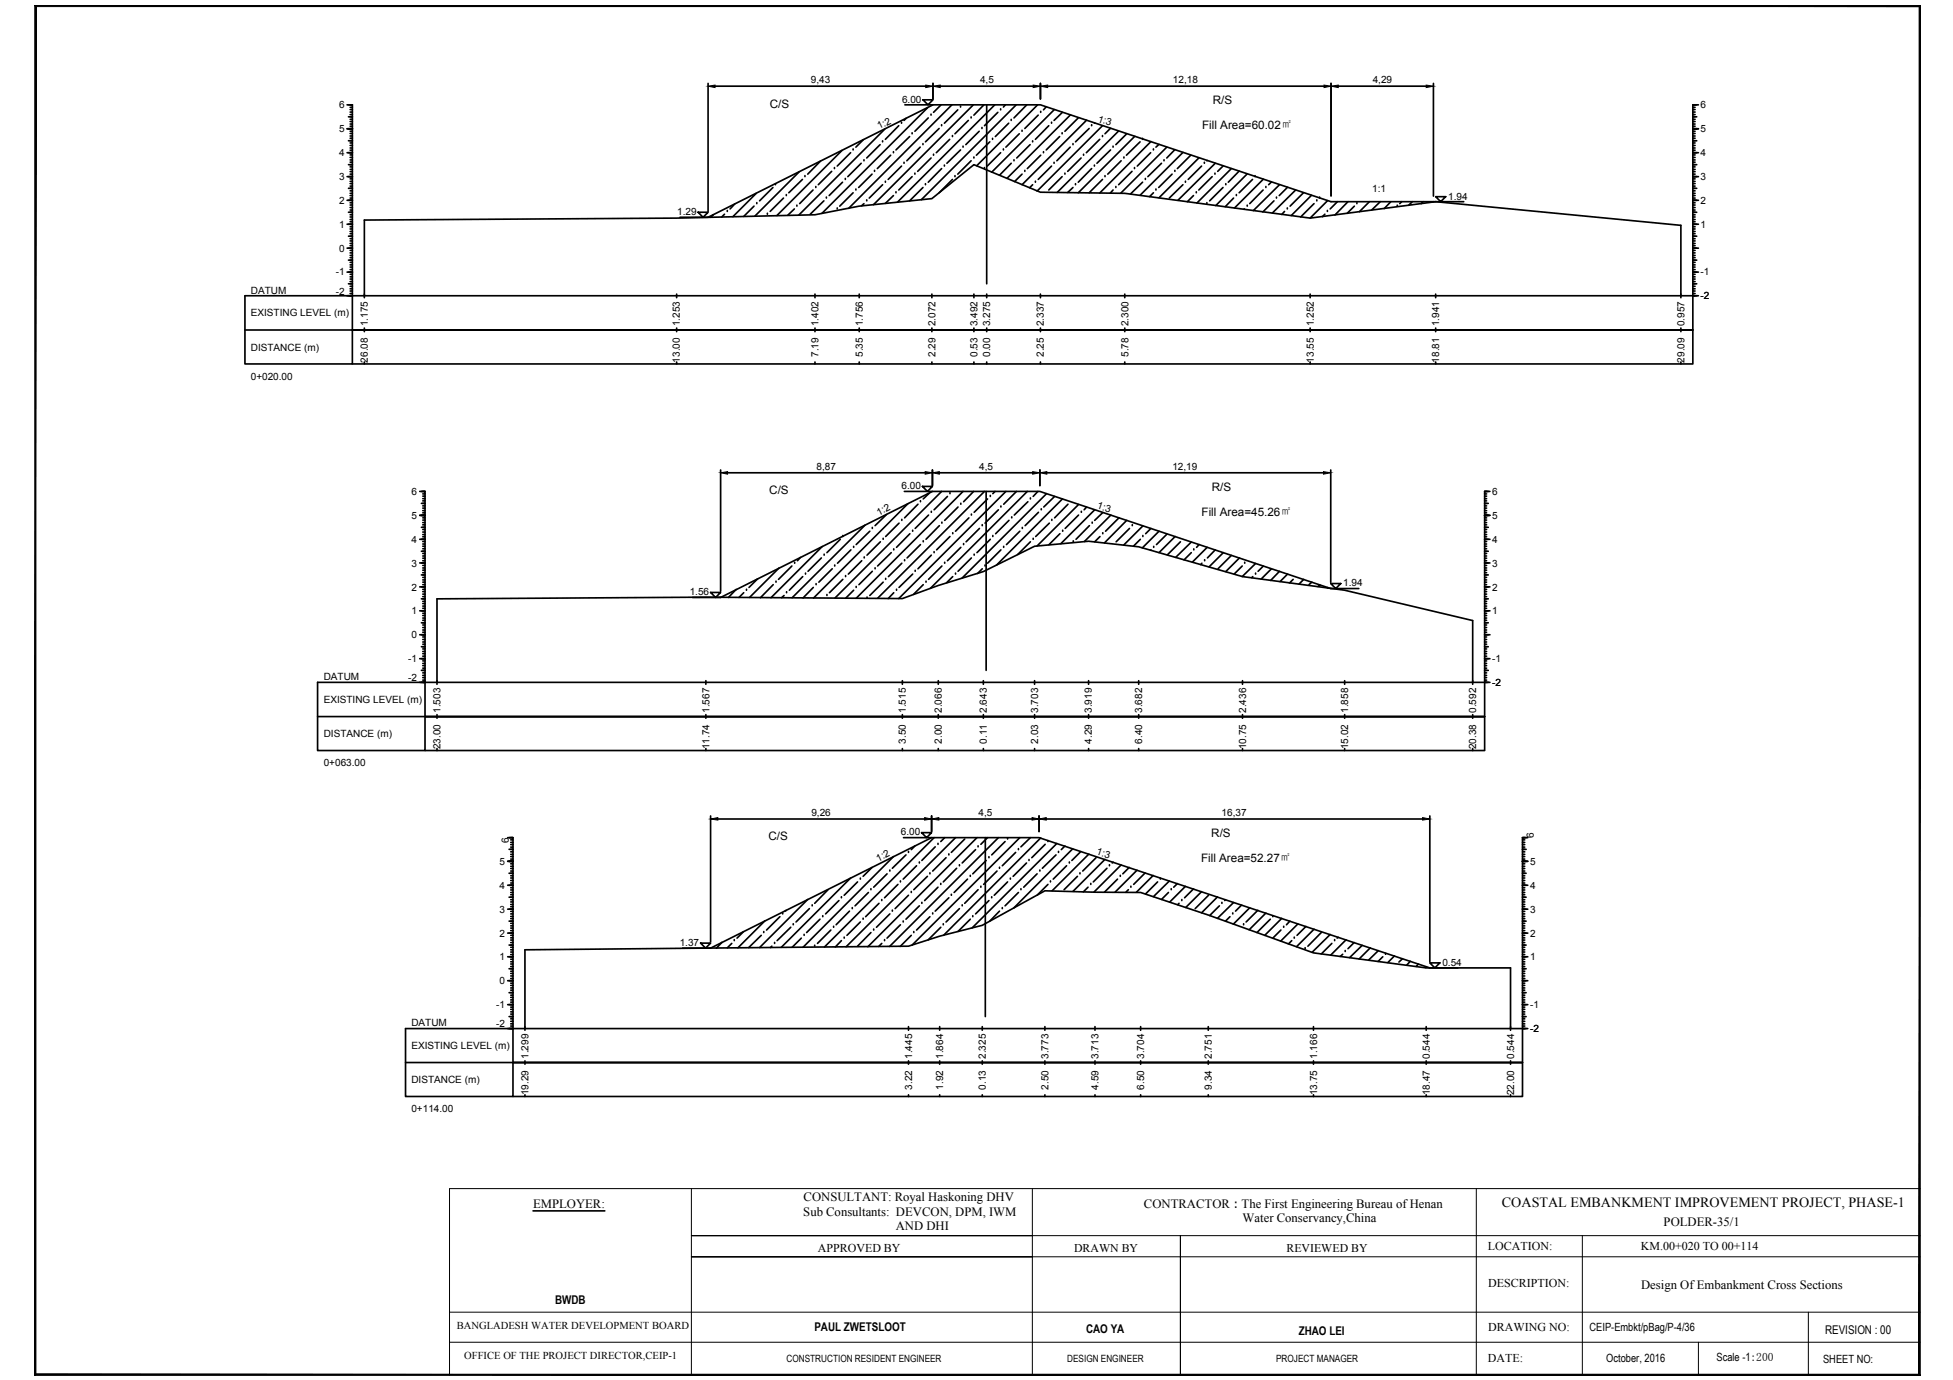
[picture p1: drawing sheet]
<svg xmlns="http://www.w3.org/2000/svg" width="297mm" height="210mm" viewBox="0 0 297 210" stroke-linecap="round" stroke-linejoin="round" font-family="sans-serif">
<!-- layer: CL -->
<path d="M150.1 15.9v27.3M150 74.7v27.3M149.9 127.4v27.2" fill="none" stroke="#000" stroke-width=".25"/>
<!-- layer: VhF -->
<g fill="#000" stroke="#000" stroke-width=".15">
<path d="M5.3 .8l.2 .2h286.4zM5.3 .8h286.8l-.2 .2z"/>
<path d="M291.9 1v208l.2-208.2zM292.1 .8v208.4l-.2-.2z"/>
<path d="M5.5 1l-.2 208.2 .2-.2zM5.3 .8l.2 .2-.2 208.2z"/>
<path d="M5.5 209l286.6 .2-.2-.2zM5.5 209l286.6 .2h-286.8z"/>
</g>
<path d="M68.4 199.6h223.7M105.2 187.9h186.9M105.2 191.2h186.9M105.2 180.8v28.3M157 180.8v28.3M179.5 187.9v21.2M224.5 180.8v28.3M240.7 187.9v21.2M275 199.6v9.6M292.1 180.8h-223.7v28.4M68.4 204.2h223.7M258.3 204.2v4.9" fill="none" stroke="#000" stroke-width=".15"/>
<path d="M81.1 184.2h10.9" fill="none" stroke="#000" stroke-width=".25"/>
<!-- layer: nnn -->
<g fill="none" stroke="#000" stroke-width=".25">
<path d="M107.7 12.7v19.5M108.8 13.1h32M134.6 19.6l-13.1 13.1M136.7 19.1l-2 2.1M137.1 18.7h.1M137.6 15.9h4.3M137.8 18l-.3 .3M140.4 15.2h1.5l-.8 .7zM141.1 16.4l-16.1 16.1M141.2 17.9l-2.1 2.1M141.6 17.5h.1M141.9 12.7v2.4"/>
<path d="M142.8 19.5l-2 2.1M143 13.1h14.1M143.1 15.9l-1.1 1.2M143.2 19.1h.1M144.8 15.9l-15.7 15.8M145.7 16.7l-2.1 2M146.1 16.3h.1M147.3 18.3l-2.1 2M147.7 17.9h.1M148 15.9l-15.2 15.2M148.9 20l-2 2M149.4 19.5h.1"/>
<path d="M149.6 15.9l-1.5 1.6M151.3 15.9l-14.8 14.9M151.8 17.1l-2.1 2M152.2 16.7h.1M152.9 15.9l-.3 .4M153.4 18.7l-2 2.1M153.8 18.3h.1M154.6 15.9l-14.5 14.5M155.4 20h.1M156.2 15.9l-2 2M157.8 15.9l-9.3 9.3M157.9 17.5l-2 2"/>
<path d="M158.2 12.7v2.4M158.3 17.1h.1M159.1 16.2l-.4 .5M159.3 13.1h42.1M159.5 19.1l-2 2.1M159.9 18.7h.1M160.4 16.7l-9.6 9.5M161.6 17.1l-1.3 1.2M162.8 17.5l-9.6 9.6M164 17.9l-2 2.1M165.3 18.3l-9.9 9.8M165.7 19.5l-2.1 2.1"/>
<path d="M166 19.1h.1M166.5 18.7h.1M167.7 19.1l-10 10M168.9 19.5l-.8 .8M170.1 19.9l-9.3 9.4M202.4 12.7v17.1M106.2 32.3h1.5l-.8 .7zM108.5 32.7l-.4 .3M110.2 32.6l-.4 .4M110.6 32.2h.1M111.8 31l-.8 .8M114.7 31.4l-1.6 1.5"/>
<path d="M115 29.4l-3.5 3.6M115.1 31h.1M116.7 32.6h.1M117.6 28.5l-2.1 2.1M117.9 28.1h.1M119.2 30.1l-2.1 2.1M119.6 29.7h.1M120.8 31.8l-1 1M121.2 31.4h.1M121.5 26.1l-6.7 6.8M122 27.3l-2 2M122.4 26.9h.1"/>
<path d="M123.7 28.9l-2.1 2.1M124.1 28.5h.1M124.8 24.5l-1.9 2M125.3 30.6l-2.1 2M125.7 30.1h.1M126.5 26.1l-2 2M126.9 25.6h.1M127.3 31.8h.1M128.1 22.9l-9.9 9.9M128.1 27.7l-2 2M128.6 27.3h.1M129.4 23.2l-2.1 2.1"/>
<path d="M129.8 22.8h.1M129.8 29.3l-2.1 2.1M130.2 28.9h.1M131 24.8l-2.1 2.1M131.3 21.2l-1.1 1.2M131.4 24.5h.1M131.4 31l-.4 .3M131.8 30.6h.1M132.6 26.5l-2 2M133 26.1h.1M133.9 22l-2.1 2M134.2 21.6h.1"/>
<path d="M134.2 28.1l-2 2M134.7 27.7h.1M135.5 23.6l-2.1 2M135.9 23.2h.1M135.9 29.7l-1.2 1.2M136.3 29.3h.1M137.1 25.3l-2 2M137.5 24.8h.1M138.3 20.8l-2 2M138.7 20.3h.1M138.7 26.9l-2 2M139.1 26.5h.1"/>
<path d="M140 22.4l-2.1 2.1M140.4 22h.1M140.4 28.5l-2.1 2.1M140.8 28.1h.1M141.6 24l-2 2.1M142 23.6h.1M143.2 25.6l-2 2.1M143.6 25.3h.1M144.4 21.2l-2 2M144.9 20.8h.1M144.9 27.3l-2.1 2M145.2 26.9h.1"/>
<path d="M146.1 22.8l-2.1 2M146.5 22.4h.1M147.7 24.5l-2 2M148.1 24h.1M149.7 25.6h.1M150.5 21.6l-2 2M151 21.2h.1M152.2 23.2l-2 2.1M152.6 22.8h.1M153.8 24.8l-1.8 1.9M154.2 24.5h.1M155 20.3l-2 2.1"/>
<path d="M155.4 26.5l-1.1 1.1M155.9 26.1h.1M156.7 22l-2.1 2M157.1 21.6h.1M157.1 28.1l-.5 .5M157.5 27.7h.1M158.3 23.6l-2 2M158.7 23.2h.1M159.9 25.3l-2 2M160.3 24.8h.1M161.2 20.8l-2.1 2M161.5 20.3h.1"/>
<path d="M161.5 26.9l-2 2M162 26.5h.1M162.8 22.4l-2.1 2.1M163.2 22h.1M163.2 28.5l-.8 .8M163.6 28.1h.1M164.4 24l-2 2.1M164.8 23.6h.1M166 25.6l-2 2.1M166.5 25.3h.1M167.3 21.2l-2.1 2M167.7 20.8h.1"/>
<path d="M167.7 27.3l-2 2M168.1 26.9h.1M168.9 22.8l-2.1 2M169.3 22.4h.1M169.3 28.9l-.4 .5M169.7 28.5h.1M170.5 24.5l-2 2M170.9 24h.1M171.4 20.3l-1.7 1.7M172.2 26.1l-2.1 2M172.6 25.6h.1M172.6 20.7l-8.6 8.6"/>
<path d="M173.4 21.6l-2.1 2M173.8 21.2h.1M173.8 27.7l-1.8 1.8M174.2 27.3h.1M175 23.2l-2 2.1M175 21.5l-7.7 7.9M175.4 22.8h.1M175.4 29.3l-.6 .6M175.8 28.9h.1M176.3 22l-.5 .4M176.7 24.8l-2.1 2.1M177 24.5h.1"/>
<path d="M177.5 22.4l-7 7M178.3 26.5l-2.1 2M178.7 26.1h.1M178.7 22.8l-1.2 1.2M179.9 23.2l-6.5 6.5M179.9 28.1l-2.1 2M180.3 27.7h.1M181.1 23.6l-2 2M181.5 29.7l-.9 1M181.9 29.3h.1M182.4 24l-6.1 6.1M182.8 25.3l-2.1 2"/>
<path d="M183.2 24.8h.1M183.6 31h.1M183.6 24.4v.1M184.4 26.9l-2.1 2M184.8 26.5h.1M184.8 24.8l-5.6 5.7M186 28.5l-2 2.1M186.1 25.2l-.9 .9M186.4 28.1h.1M187.3 25.6l-5.3 5.3M187.6 30.1l-1.2 1.3M188 29.7h.1"/>
<path d="M188.5 26l-1.7 1.7M189.3 31.8h-.1M189.7 31.4h.1M189.7 26.4l-4.8 4.9M190.5 27.3l-2 2M190.9 26.9h.1M192.1 28.9l-2 2.1M192.2 27.2l-4.5 4.5M192.5 28.5h.1M193.4 27.7l-.4 .4M193.8 30.6l-1.7 1.6M194.1 30.1h.1"/>
<path d="M194.6 28.1l-4 3.9M195.4 32.2l-.5 .4M195.8 31.8h.1M195.8 28.5l-1.2 1.2M197.1 28.9l-3.6 3.5M198.2 29.3l-2 2.1M199.5 29.7l-3.1 3.1M199.9 31l-2.1 2M200.3 30.6h.1M200.7 30.1h.1M201.5 32.6l-.4 .4M201.9 32.2h.1"/>
<path d="M201.9 30.5l-2.6 2.7M202.4 30.7l-44.2-14.8h-16.3l-34.2 17.1h-4.3M203.4 30.7l-1.1 1.1M205 30.7l-2 2M206 31.4l-1.1 1.1M206.4 31h.1M208.3 30.7l-1.5 1.5M209.9 30.7l-1.3 1.2M211.5 30.7l-1 1M212.5 31.4h.1M213.2 30.7l-.3 .3M214.8 30.7l-.6 .5"/>
<path d="M216.5 30.7l-.3 .3M218.1 30.7h-.1M218.4 29.9h1.5l-.8 .8zM218.4 30.7h4.2M109.6 71.5v18.4M110.7 71.9h30M131.6 79.9l-11.1 11M134.8 78.3l-1.7 1.7M136.7 79.6l-2 2M137.2 79.1h.1M137.5 74.7h4.3M138.1 76.6l-14.4 14.4"/>
<path d="M139.6 76.7l-2 2.1M140 76.3h.1M140.3 74h1.5l-.7 .7zM141.2 78.3l-2 2.1M141.4 75l-1 .9M141.6 77.9h.1M141.8 71.5v2.4M142.9 80l-2.1 2M142.9 71.9h14.2M143.2 74.7l-16.2 16.3M143.3 79.6h.1M144.1 75.5l-2 2"/>
<path d="M144.5 75.1h.1M145.7 77.1l-2 2M146.1 76.7h.1M146.5 74.7l-16.3 16.3M147.4 78.8l-2.1 2M147.7 78.3h.1M148.1 74.7l-1.5 1.6M149.4 80h.1M149.7 74.7l-16.2 16.3M150.2 75.9l-2 2M150.6 75.5h.1M151.3 74.7l-.3 .4"/>
<path d="M151.8 77.5l-2 2.1M152.2 77.1h.1M153 74.7l-16.3 16.3M153.5 79.1l-2.1 2.1M153.9 78.8h.1M154.6 74.7l-1.9 2M156.3 74.7l-14.8 14.8M156.3 76.3l-2 2M156.7 75.9h.1M157.9 74.7l-.8 .8M157.9 77.9l-2 2.1M158.2 71.5v2.4"/>
<path d="M158.4 77.5h.1M159.2 75.1l-12.9 12.9M159.2 71.9h42.1M159.6 79.6l-2.1 2M160 79.1h.1M160.4 75.5l-1.6 1.6M161.6 75.9l-10 10.1M162.4 76.7l-2 2.1M164 76.7l-6.3 6.3M164 78.3l-2 2.1M164.5 77.9h.1M165.3 77.1l-.4 .4"/>
<path d="M165.7 80l-2 2M166.1 79.6h.1M166.5 77.5l-5.2 5.2M167.7 78l-1.2 1.1M169 78.3l-4.1 4.1M170.2 78.8l-2.1 2M171.4 79.1l-3.4 3.5M172.2 80h.1M173.8 80l-2.9 2.9M202.4 71.5v17.1M108.1 90.1h1.5l-.8 .8zM112 89.6l-1.2 1.3"/>
<path d="M113.1 90.2l-.7 .7M113.5 89.8h.1M115.2 88l-1.3 1.4M117.6 88.9l-1.9 2M118 88.5h.1M118.5 86.4l-4.5 4.5M119.3 90.6l-.4 .3M119.6 90.2h.1M120.4 86.1l-2 2M120.9 85.7h.1M121.8 84.8l-.5 .5M122.1 87.7l-2 2.1"/>
<path d="M122.5 87.3h.1M123.7 89.4l-1.6 1.6M124.1 88.9h.1M124.9 84.9l-2 2M125.1 83.1l-7.8 7.8M125.3 84.4h.1M125.8 90.6h.1M126.6 86.5l-2.1 2M127 86.1h.1M127.8 82l-2 2.1M128.2 81.6h.1M128.2 88.1l-2 2.1"/>
<path d="M128.6 87.7h.1M129.4 83.6l-2 2.1M129.8 83.3h.1M129.8 89.8l-1.2 1.2M130.2 89.4h.1M131.1 85.3l-2.1 2M131.4 84.9h.1M131.9 91h.1M132.3 80.8l-2.1 2M132.7 80.4h.1M132.7 86.9l-2.1 2M133.1 86.5h.1"/>
<path d="M133.9 82.4l-2 2M134.3 82h.1M134.3 88.5l-2 2.1M134.7 88.1h.1M135.6 84.1l-2.1 2M135.9 83.6h.1M135.9 90.2l-.8 .8M136.4 89.8h.1M137.2 85.7l-2.1 2M137.6 85.3h.1M138.4 81.2l-2 2.1M138.8 80.8h.1"/>
<path d="M138.8 87.3l-2.1 2.1M139.2 86.9h.1M140 82.8l-2 2.1M140.4 82.4h.1M140.4 88.9l-1.5 1.5M140.8 88.5h.1M141.6 84.4l-2 2.1M142.1 84.1h.1M143.3 86.1l-2.1 2M143.7 85.7h.1M144.5 81.6l-2 2M144.9 81.2h.1"/>
<path d="M144.9 87.7l-.9 .9M145.3 87.3h.1M146.1 83.3l-2 2M146.6 82.8h.1M147.7 84.9l-2 2M148.2 84.4h.1M149 80.4l-2.1 2M149.4 86.5l-.7 .7M149.8 86.1h.1M150.6 82l-2 2.1M151 81.6h.1M152.2 83.6l-2 2.1"/>
<path d="M152.7 83.3h.1M155.1 80.8l-2 2M155.5 80.4h.1M156.7 82.4l-1.9 2M157.1 82h.1M161.2 81.2l-1.7 1.7M161.6 80.8h.1M163.2 82.4h.1M167.3 81.6l-.8 .8M167.7 81.2h.1M171.8 80.4l-2 2M173.4 82l-1 1.1"/>
<path d="M173.8 81.6h.1M175 80.4l-.8 .8M175 83.6v.1M175.5 83.3h.1M176.3 80.8l-2.6 2.5M177.5 81.2l-1.6 1.6M178.7 81.6l-2.4 2.5M179.5 82.4l-2 2M181.2 82.5l-2.4 2.3M181.2 84.1l-1.1 1.1M181.6 83.6h.1M182.4 82.8l-.4 .5"/>
<path d="M182.8 85.7l-.2 .2M183.2 85.3h.1M183.6 83.3l-2.2 2.2M184.8 83.6l-1.2 1.3M186.1 84.1l-2.2 2.1M187.3 84.5l-2 2M188.5 84.9l-2.1 2M188.9 86.1l-1.2 1.2M189.3 85.7h.1M190.5 87.7l-.1 .2M191 87.3h.1M191 85.7l-2.1 2"/>
<path d="M192.2 86.1l-.9 .8M193.4 86.5l-1.6 1.6M194.6 86.9l-1.3 1.4M195.8 87.3l-1.1 1.2M196.7 88.1l-.6 .6M198.3 88.1l-.7 .7M199.5 88.5l-.4 .4M200.7 89l-.3 .2M201.9 89.4h.1M202.4 88.8h1.5l-.7 .7zM206.7 89.5h-4.3l-44.2-14.8h-16.4l-32.2 16.2h-4.3M118.6 139.4l-2 2.1"/>
<path d="M119 139h.1M119.6 138.5l-.2 .1M122.9 136.8l-7.4 7.3M123.1 138.2l-2 2M123.5 137.8h.1M124.7 139.8l-2 2M125.1 139.4h.1M125.9 135.3l-2 2.1M127.6 137l-2 2M128 136.6h.1M129.2 138.6l-2 2.1M129.4 133.5l-10.6 10.6"/>
<path d="M129.6 138.2h.1M130.4 134.1l-2 2.1M130.9 133.7h.1M131.3 139.8h.1M132.1 135.7l-2.1 2.1M132.5 135.3h.1M132.6 131.9l-1.3 1.4M133.7 137.4l-2 2M134.1 137h.1M134.9 132.9l-2 2M135.3 132.5h.1M135.3 139l-2 2"/>
<path d="M135.7 138.6h.1M135.9 130.3l-13.8 13.8M136.6 134.5l-2.1 2.1M136.9 134.1h.1M137.4 127.4h4.3M137.8 130l-2.1 2.1M138.2 129.7h.1M138.2 136.2l-2.1 2M138.6 135.7h.1M139.1 128.7l-.5 .5M139.4 131.7l-2 2M139.8 131.3h.1"/>
<path d="M139.8 137.8l-2 2M140.2 126.6h1.5l-.8 .8zM140.2 137.4h.1M141.1 133.3l-2.1 2M141.4 132.9h.1M141.4 139.4l-2 2.1M141.7 124.1v2.4M141.9 139h.1M142.1 127.4l-16.7 16.6M142.2 128.8l-2 2.1M142.7 128.4h.1M142.7 134.9l-2.1 2.1"/>
<path d="M142.8 124.6h14.2M143.1 134.5h.1M143.7 127.4l-.6 .6M143.9 130.5l-2 2M144.3 130h.1M144.3 136.6l-2.1 2M144.7 136.2h.1M145.3 127.4l-16.6 16.6M145.5 132.1l-2 2M145.9 131.7h.1M145.9 138.2l-2 2M146.3 137.8h.1"/>
<path d="M146.7 127.6l-2 2.1M147.2 133.7l-2.1 2M147.6 133.3h.1M147.6 139.8l-1.9 1.9M148 139.4h.1M148.4 129.2l-2.1 2.1M148.6 127.4l-16.6 16.6M148.8 128.8h.1M148.8 135.3l-2.1 2.1M149.2 134.9h.1M150 130.9l-2 2M150.2 127.4l-1 1"/>
<path d="M150.4 130.5h.1M150.4 137l-2 2M150.8 136.6h.1M151.6 132.5l-2 2M151.8 127.4l-16.5 16.6M152 132.1h.1M152 138.6l-1.5 1.5M152.4 138.2h.1M152.9 128l-2.1 2M153.2 127.6h.1M153.2 134.1l-2 2.1M153.7 133.7h.1"/>
<path d="M154.5 129.7l-2.1 2M154.9 129.2h.1M154.9 135.7l-2 2.1M155.1 127.4l-16.4 16.3M155.3 135.3h.1M156.1 131.3l-2 2M156.5 130.9h.1M156.7 127.4l-1.4 1.4M157.7 132.9l-2 2M158 124.1v2.4M158.2 132.5h.1M158.3 127.5l-14.8 14.8"/>
<path d="M159 128.4l-2.1 2.1M159.4 128h.1M159.4 134.5l-1.6 1.6M159.8 134.1h.1M160.6 130l-2.1 2.1M160.7 128.3l-12.8 12.8M161 129.7h.1M162 128.7l-.6 .5M162.2 131.7l-2 2M162.6 131.3h.1M163.2 129.1l-9 9M163.9 133.3l-2.1 2"/>
<path d="M164.3 132.9h.1M164.4 129.5l-1.4 1.4M165.5 134.9l-.7 .8M165.6 129.9l-5.6 5.6M165.9 134.5h.1M166.7 130.5l-2 2M168.1 130.7l-4.9 4.9M168.4 132.1l-2.1 2M168.7 131.7h.1M169.3 131.1l-.1 .2M170 133.7l-2 2M170.4 133.3h.1"/>
<path d="M170.5 131.6l-4.1 4.1M171.6 135.3l-.4 .4M171.7 131.9l-.9 1M172 134.9h.1M172.9 132.4l-3.3 3.3M174.2 132.8l-1.8 1.7M175.4 133.2l-2.6 2.5M176.1 134.1l-1.9 1.9M176.5 133.7h.1M177.7 135.7l-1 1.1M177.8 134l-2.4 2.4M178.1 135.3h.1"/>
<path d="M179.1 134.4l-.6 .5M179.3 137.4l-.2 .2M179.7 137h.1M180.3 134.8l-2.4 2.4M181.5 135.2l-1.3 1.4M182.8 135.6l-2.5 2.4M183.8 136.2l-2 2M185.2 136.4l-2.4 2.4M185.5 137.8l-1.5 1.5M185.8 137.4h.1M186.4 136.8l-.1 .2M187.1 139.4l-.7 .7"/>
<path d="M187.5 139h.1M187.6 137.3l-2.4 2.4M188.8 137.7l-.9 .9M190.1 138.1l-2.5 2.5M191.3 138.5l-1.8 1.7M192.5 138.9l-2.5 2.5M193.2 139.8l-2 2M193.6 139.4h.1M194.9 139.7l-2.5 2.6M103.8 144.2h4.3l33.6-16.8h16.3l59.5 19.8h4.2M106.6 143.5h1.5l-.8 .7zM109.8 143.3l-.8 .9"/>
<path d="M111.3 143.5l-.7 .7M111.7 143.1h.1M113.1 141.7l-1 1M115.8 142.3l-1.9 1.8M116.2 141.8h.1M116.3 140.1l-4.1 4.1M117.4 143.9l-.2 .2M117.8 143.5h.1M120.3 141l-2.1 2.1M120.7 140.7h.1M121.9 142.7l-1.4 1.4M122.3 142.3h.1"/>
<path d="M123.9 143.9h.1M126.4 141.5l-2.1 2M126.8 141h.1M128 143.1l-1 .9M128.4 142.7h.1M130.9 140.2l-2.1 2.1M132.5 141.8l-2.1 2.1M132.9 141.5h.1M134.1 143.5l-.5 .5M134.5 143.1h.1M136.9 140.7l-2 2M137.4 140.2h.1"/>
<path d="M138.6 142.3l-1.7 1.7M139 141.8h.1M143.1 141l-2 2M143.5 140.7h.1M189.1 140.7h.1M194.8 141.5l-1.2 1.2M195.2 141h.1M196.2 140.1l-.5 .6M196.5 143.1l-.5 .5M196.9 142.7h.1M197.4 140.5l-2.6 2.7M198.5 144.3h.1"/>
<path d="M198.6 140.9l-1.3 1.4M199.9 141.3l-2.7 2.7M201 141.8l-2.1 2.1M202.3 142.1l-2.7 2.8M202.6 143.5l-1.6 1.6M203 143.1h.1M203.5 142.6l-.1 .1M204.2 145.1l-.4 .4M204.6 144.7h.1M204.7 142.9l-2.3 2.4M206 143.4l-1 .9M207.2 143.8l-1.9 1.9"/>
<path d="M208.4 144.2l-1.7 1.7M209.6 144.6l-1.4 1.4M210.3 145.5l-.7 .7M210.7 145.1h.1M212.1 145.4l-1 1M213.3 145.8l-.5 .5M214.5 146.2l-.5 .6M215.7 146.6l-.3 .4M217 147.1l-.2 .1M217.5 146.5h1.5l-.8 .7z"/>
</g>
<!-- layer: GL -->
<path d="M55.4 33.5l47.5-.3 21.1-.5 6.7-1.3 11-1.2 6.4-5.2 10.1 4.2 12.9 .2 28.2 3.8 19.1-2.5 37.3 3.6M66.5 91.1l40.9-.3 29.8 .2 5.5-1.9 6.9-2.2 7.8-3.8 8.2-.8 7.6 .9 15.8 4.5 15.5 2.1 19.5 4.6M79.8 144.5l58.4-.6 4.7-1.5 6.5-1.7 9.5-5.2 7.6 .2h7l10.3 3.5 16 5.7 17.1 2.3h12.8" fill="none" stroke="#000" stroke-width=".25"/>
<!-- layer: CS_Drawing -->
<g fill="none" stroke="#000" stroke-width=".25">
<path d="M52.8 15.9h.8M53 17.8h.6M53.3 19.6h.3v35.8h-16.3v-10.4h221M53.3 15.9h.3v3.7h-.8M53.3 20h.3M53.3 19.2h.3M53.3 18.9h.3M53.3 18.5h.3M53.3 18.1h.3M53.3 17.4h.3M53.3 17h.3M53.3 16.7h.3"/>
<path d="M53.3 16.3h.3M257.5 20h.3M257.5 15.9h.8M257.5 17.8h.6M257.5 19.2h.3M257.5 18.9h.3M257.5 18.5h.3M257.5 18.1h.3M257.5 17.4h.3M257.5 17h.3M257.5 16.7h.3M257.5 16.3h.3"/>
<path d="M257.8 19.6h-.3v35.8h-203.9M257.8 15.9h-.3v3.7h.8M52.8 37.7h.8M52.8 34.1h.8M52.8 30.5h.8M52.8 26.9h.8M52.8 23.2h.8M53 39.6h.6M53 35.9h.6M53 32.3h.6M53 28.6h.6M53 25h.6"/>
<path d="M53 21.4h.6M53.3 39.9h.3M53.3 39.2h.3M53.3 38.8h.3M53.3 38.5h.3M53.3 38.1h.3M53.3 37.4h.3M53.3 37h.3M53.3 36.6h.3M53.3 36.3h.3M53.3 35.5h.3M53.3 35.2h.3"/>
<path d="M53.3 34.8h.3M53.3 34.5h.3M53.3 33.7h.3M53.3 33.4h.3M53.3 33h.3M53.3 32.7h.3M53.3 31.9h.3M53.3 31.6h.3M53.3 31.2h.3M53.3 30.8h.3M53.3 30.1h.3M53.3 29.7h.3"/>
<path d="M53.3 29.4h.3M53.3 29h.3M53.3 28.3h.3M53.3 27.9h.3M53.3 27.6h.3M53.3 27.2h.3M53.3 26.5h.3M53.3 26.1h.3M53.3 25.8h.3M53.3 25.4h.3M53.3 24.7h.3M53.3 24.3h.3"/>
<path d="M53.3 23.9h.3M53.3 23.6h.3M53.3 22.8h.3M53.3 22.5h.3M53.3 22.1h.3M53.3 21.7h.3M53.3 21h.3M53.3 20.7h.3M53.3 20.3h.3M55.4 33.5v11.8M255.7 34.3v11M257.5 37.7h.8"/>
<path d="M257.5 34.1h.8M257.5 30.5h.8M257.5 26.9h.8M257.5 23.2h.8M257.5 39.6h.6M257.5 35.9h.6M257.5 32.3h.6M257.5 28.6h.6M257.5 25h.6M257.5 21.4h.6M257.5 39.9h.3M257.5 39.2h.3"/>
<path d="M257.5 38.8h.3M257.5 38.5h.3M257.5 38.1h.3M257.5 37.4h.3M257.5 37h.3M257.5 36.6h.3M257.5 36.3h.3M257.5 35.5h.3M257.5 35.2h.3M257.5 34.8h.3M257.5 34.5h.3M257.5 33.7h.3"/>
<path d="M257.5 33.4h.3M257.5 33h.3M257.5 32.7h.3M257.5 31.9h.3M257.5 31.6h.3M257.5 31.2h.3M257.5 30.8h.3M257.5 30.1h.3M257.5 29.7h.3M257.5 29.4h.3M257.5 29h.3M257.5 28.3h.3"/>
<path d="M257.5 27.9h.3M257.5 27.6h.3M257.5 27.2h.3M257.5 26.5h.3M257.5 26.1h.3M257.5 25.8h.3M257.5 25.4h.3M257.5 24.7h.3M257.5 24.3h.3M257.5 23.9h.3M257.5 23.6h.3M257.5 22.8h.3"/>
<path d="M257.5 22.5h.3M257.5 22.1h.3M257.5 21.7h.3M257.5 21h.3M257.5 20.7h.3M257.5 20.3h.3M37.3 50.2h16.3M52.8 41.4h.8M53 43.2h.6M53.3 44.6h.3M53.3 44.3h.3M53.3 43.9h.3"/>
<path d="M53.3 43.5h.3M53.3 42.8h.3M53.3 42.4h.3M53.3 42.1h.3M53.3 41.7h.3M53.3 41h.3M53.3 40.6h.3M53.3 40.3h.3M55.4 49.9v.5M55.4 55.1v.3M102.9 44.7v.6M102.9 49.9v.5"/>
<path d="M102.9 55.1v.3M124 44.7v.6M124 49.9v.5M124 55.1v.3M130.7 44.7v.6M130.7 49.9v.5M130.7 55.1v.3M141.7 44.7v.6M141.7 49.9v.5M141.7 55.1v.3M148.1 44.7v.6M148.1 49.9v.5"/>
<path d="M148.1 55.1v.3M150.1 44.7v.6M150.1 49.9v.5M150.1 55.1v.3M158.2 44.7v.6M158.2 49.9v.5M158.2 55.1v.3M171.1 44.7v.6M171.1 49.9v.5M171.1 55.1v.3M199.3 44.7v.6M199.3 49.9v.5"/>
<path d="M199.3 55.1v.3M218.4 44.7v.6M218.4 49.9v.5M218.4 55.1v.3M255.7 49.9v.5M255.7 55.1v.3M257.5 50.2h-203.9h203.9M257.5 41.4h.8M257.5 43.2h.6M257.5 44.6h.3M257.5 44.3h.3M257.5 43.9h.3"/>
<path d="M257.5 43.5h.3M257.5 42.8h.3M257.5 42.4h.3M257.5 42.1h.3M257.5 41.7h.3M257.5 41h.3M257.5 40.6h.3M257.5 40.3h.3M63.8 74.7h.8M64.1 76.6h.5M64.3 78.4h.3v35.8h-16.3v-10.4h178.3M64.3 74.7h.3v3.7h-.8"/>
<path d="M64.3 79.8h.3M64.3 79.5h.3M64.3 79.1h.3M64.3 78.8h.3M64.3 78h.3M64.3 77.7h.3M64.3 77.3h.3M64.3 76.9h.3M64.3 76.2h.3M64.3 75.8h.3M64.3 75.5h.3M64.3 75.1h.3"/>
<path d="M225.8 79.8h.3M225.8 79.5h.3M225.8 79.1h.3M225.8 78.8h.3M225.8 74.7h.8M225.8 76.6h.6M225.8 78h.3M225.8 77.7h.3M225.8 77.3h.3M225.8 76.9h.3M225.8 76.2h.3M225.8 75.8h.3"/>
<path d="M225.8 75.5h.3M225.8 75.1h.3M226.1 78.4h-.3v35.8h-161.2M226.1 74.7h-.3v3.7h.8M63.8 96.5h.8M63.8 92.9h.8M63.8 89.3h.8M63.8 85.6h.8M63.8 82h.8M64.1 98.4h.5M64.1 94.7h.5M64.1 91.1h.5"/>
<path d="M64.1 87.4h.5M64.1 83.8h.5M64.1 80.2h.5M64.3 99.8h.3M64.3 99.4h.3M64.3 99.1h.3M64.3 98.7h.3M64.3 98h.3M64.3 97.6h.3M64.3 97.3h.3M64.3 96.9h.3M64.3 96.2h.3"/>
<path d="M64.3 95.8h.3M64.3 95.4h.3M64.3 95.1h.3M64.3 94.3h.3M64.3 94h.3M64.3 93.6h.3M64.3 93.3h.3M64.3 92.5h.3M64.3 92.2h.3M64.3 91.8h.3M64.3 91.5h.3M64.3 90.7h.3"/>
<path d="M64.3 90.4h.3M64.3 90h.3M64.3 89.6h.3M64.3 88.9h.3M64.3 88.5h.3M64.3 88.2h.3M64.3 87.8h.3M64.3 87.1h.3M64.3 86.7h.3M64.3 86.4h.3M64.3 86h.3M64.3 85.3h.3"/>
<path d="M64.3 84.9h.3M64.3 84.6h.3M64.3 84.2h.3M64.3 83.5h.3M64.3 83.1h.3M64.3 82.7h.3M64.3 82.4h.3M64.3 81.6h.3M64.3 81.3h.3M64.3 80.9h.3M64.3 80.5h.3M66.5 91.1v13"/>
<path d="M224 94.4v9.7M225.8 96.5h.8M225.8 92.9h.8M225.8 89.3h.8M225.8 85.6h.8M225.8 82h.8M225.8 98.4h.6M225.8 94.7h.6M225.8 91.1h.6M225.8 87.4h.6M225.8 83.8h.6M225.8 80.2h.6"/>
<path d="M225.8 99.8h.3M225.8 99.4h.3M225.8 99.1h.3M225.8 98.7h.3M225.8 98h.3M225.8 97.6h.3M225.8 97.3h.3M225.8 96.9h.3M225.8 96.2h.3M225.8 95.8h.3M225.8 95.4h.3M225.8 95.1h.3"/>
<path d="M225.8 94.3h.3M225.8 94h.3M225.8 93.6h.3M225.8 93.3h.3M225.8 92.5h.3M225.8 92.2h.3M225.8 91.8h.3M225.8 91.5h.3M225.8 90.7h.3M225.8 90.4h.3M225.8 90h.3M225.8 89.6h.3"/>
<path d="M225.8 88.9h.3M225.8 88.5h.3M225.8 88.2h.3M225.8 87.8h.3M225.8 87.1h.3M225.8 86.7h.3M225.8 86.4h.3M225.8 86h.3M225.8 85.3h.3M225.8 84.9h.3M225.8 84.6h.3M225.8 84.2h.3"/>
<path d="M225.8 83.5h.3M225.8 83.1h.3M225.8 82.7h.3M225.8 82.4h.3M225.8 81.6h.3M225.8 81.3h.3M225.8 80.9h.3M225.8 80.5h.3M48.3 109h16.3M63.8 100.2h.8M64.1 102h.5M64.3 103.4h.3"/>
<path d="M64.3 103.1h.3M64.3 102.7h.3M64.3 102.3h.3M64.3 101.6h.3M64.3 101.2h.3M64.3 100.9h.3M64.3 100.5h.3M66.5 108.7v.5M66.5 113.9v.3M107.4 103.5v.6M107.4 108.7v.5M107.4 113.9v.3"/>
<path d="M137.2 103.5v.6M137.2 108.7v.5M137.2 113.9v.3M142.7 103.5v.6M142.7 108.7v.5M142.7 113.9v.3M149.6 103.5v.6M149.6 108.7v.5M149.6 113.9v.3M157.4 103.5v.6M157.4 108.7v.5M157.4 113.9v.3"/>
<path d="M165.6 103.5v.6M165.6 108.7v.5M165.6 113.9v.3M173.2 103.5v.6M173.2 108.7v.5M173.2 113.9v.3M189 103.5v.6M189 108.7v.5M189 113.9v.3M204.5 103.5v.6M204.5 108.7v.5M204.5 113.9v.3"/>
<path d="M224 108.7v.5M224 113.9v.3M225.8 109h-161.2h161.2M225.8 100.2h.8M225.8 102h.6M225.8 103.4h.3M225.8 103.1h.3M225.8 102.7h.3M225.8 102.3h.3M225.8 101.6h.3M225.8 101.2h.3M225.8 100.9h.3"/>
<path d="M225.8 100.5h.3M77.2 138.3h.8M77.2 134.6h.8M77.2 127.4h.8M77.4 136.5h.6M77.4 132.8h.6M77.4 129.2h.6M77.7 131h.3v35.8h-16.3v-10.4h170.7M77.7 127.4h.3v3.6h-.8M77.7 139.7h.3M77.7 139.4h.3M77.7 139h.3"/>
<path d="M77.7 138.6h.3M77.7 137.9h.3M77.7 137.6h.3M77.7 137.2h.3M77.7 136.8h.3M77.7 136.1h.3M77.7 135.7h.3M77.7 135.4h.3M77.7 135h.3M77.7 134.3h.3M77.7 133.9h.3M77.7 133.5h.3"/>
<path d="M77.7 133.2h.3M77.7 132.5h.3M77.7 132.1h.3M77.7 131.8h.3M77.7 131.4h.3M77.7 130.7h.3M77.7 130.3h.3M77.7 129.9h.3M77.7 129.6h.3M77.7 128.8h.3M77.7 128.5h.3M77.7 128.1h.3"/>
<path d="M77.7 127.7h.3M231.6 138.3h.8M231.6 134.6h.8M231.6 136.5h.5M231.6 132.8h.5M231.6 139.7h.3M231.6 139.4h.3M231.6 139h.3M231.6 138.6h.3M231.6 137.9h.3M231.6 137.6h.3M231.6 137.2h.3"/>
<path d="M231.6 136.8h.3M231.6 136.1h.3M231.6 135.7h.3M231.6 135.4h.3M231.6 135h.3M231.6 134.3h.3M231.6 133.9h.3M231.6 133.5h.3M231.6 133.2h.3M231.6 132.5h.3M231.6 132.1h.3M231.6 131.8h.3"/>
<path d="M231.6 131.4h.3M231.6 127.4h.8M231.6 129.2h.5M231.6 130.7h.3M231.6 130.3h.3M231.6 129.9h.3M231.6 129.6h.3M231.6 128.8h.3M231.6 128.5h.3M231.6 128.1h.3M231.6 127.7h.3M231.9 131h-.3v35.8h-153.6"/>
<path d="M231.9 127.4h-.3v3.6h.8M77.2 152.8h.8M77.2 149.2h.8M77.2 145.5h.8M77.2 141.9h.8M77.4 154.6h.6M77.4 151h.6M77.4 147.3h.6M77.4 143.7h.6M77.4 140.1h.6M77.7 156.1h.3M77.7 155.7h.3"/>
<path d="M77.7 155.3h.3M77.7 155h.3M77.7 154.2h.3M77.7 153.9h.3M77.7 153.5h.3M77.7 153.2h.3M77.7 152.4h.3M77.7 152.1h.3M77.7 151.7h.3M77.7 151.4h.3M77.7 150.6h.3M77.7 150.3h.3"/>
<path d="M77.7 149.9h.3M77.7 149.5h.3M77.7 148.8h.3M77.7 148.4h.3M77.7 148.1h.3M77.7 147.7h.3M77.7 147h.3M77.7 146.6h.3M77.7 146.3h.3M77.7 145.9h.3M77.7 145.2h.3M77.7 144.8h.3"/>
<path d="M77.7 144.5h.3M77.7 144.1h.3M77.7 143.4h.3M77.7 143h.3M77.7 142.6h.3M77.7 142.3h.3M77.7 141.5h.3M77.7 141.2h.3M77.7 140.8h.3M77.7 140.4h.3M79.8 144.5v12.2M138.2 156.2v.5"/>
<path d="M142.9 156.2v.5M149.4 156.2v.5M158.9 156.2v.5M166.5 156.2v.5M173.5 156.2v.5M183.8 156.2v.5M199.8 156.2v.5M216.9 156.2v.5M229.7 147.2v9.5M231.6 152.8h.8M231.6 149.2h.8M231.6 145.5h.8"/>
<path d="M231.6 141.9h.8M231.6 154.6h.5M231.6 151h.5M231.6 147.3h.5M231.6 143.7h.5M231.6 140.1h.5M231.6 156.1h.3M231.6 155.7h.3M231.6 155.3h.3M231.6 155h.3M231.6 154.2h.3M231.6 153.9h.3"/>
<path d="M231.6 153.5h.3M231.6 153.2h.3M231.6 152.4h.3M231.6 152.1h.3M231.6 151.7h.3M231.6 151.4h.3M231.6 150.6h.3M231.6 150.3h.3M231.6 149.9h.3M231.6 149.5h.3M231.6 148.8h.3M231.6 148.4h.3"/>
<path d="M231.6 148.1h.3M231.6 147.7h.3M231.6 147h.3M231.6 146.6h.3M231.6 146.3h.3M231.6 145.9h.3M231.6 145.2h.3M231.6 144.8h.3M231.6 144.5h.3M231.6 144.1h.3M231.6 143.4h.3M231.6 143h.3"/>
<path d="M231.6 142.6h.3M231.6 142.3h.3M231.6 141.5h.3M231.6 141.2h.3M231.6 140.8h.3M231.6 140.4h.3M61.7 161.6h16.3M79.8 161.4v.5M79.8 166.5v.3M138.2 161.4v.5M138.2 166.5v.3M142.9 161.4v.5"/>
<path d="M142.9 166.5v.3M149.4 161.4v.5M149.4 166.5v.3M158.9 161.4v.5M158.9 166.5v.3M166.5 161.4v.5M166.5 166.5v.3M173.5 161.4v.5M173.5 166.5v.3M183.8 161.4v.5M183.8 166.5v.3M199.8 161.4v.5"/>
<path d="M199.8 166.5v.3M216.9 161.4v.5M216.9 166.5v.3M229.7 161.4v.5M229.7 166.5v.3M231.6 161.6h-153.6h153.6"/>
</g>
<!-- layer: nnn -->
<g fill="#000" stroke="#000" stroke-width=".15">
<path d="M107.7 13.1l1.1-.2v.4zM140.8 12.9l1.1 .2-1.1 .2zM141.9 13.1l1.1-.2v.4zM157.1 12.9l1.1 .2-1.1 .2zM158.2 13.1l1.1-.2v.4zM201.4 12.9l1 .2-1 .2zM109.6 71.9l1.1-.2v.4zM140.7 71.7l1.1 .2-1.1 .2zM141.8 71.9l1.1-.2v.4zM157.1 71.7l1.1 .2-1.1 .2zM158.2 71.9l1-.2v.4zM201.3 71.7l1.1 .2-1.1 .2z"/>
<path d="M141.7 124.6l1.1-.2v.3zM157 124.4l1 .2-1 .1z"/>
</g>
<!-- layer: 0 -->
<path d="M202.4 12.7v17.1M203.5 13.1h13.4M218 12.7v17.1M202.4 30.7h16M108.1 124.1v19.2M109.2 124.6h31.4M141.7 124.1v2.4M158 124.1v2.4M159.1 124.6h57.3M217.5 124.1v22.2" fill="none" stroke="#000" stroke-width=".25"/>
<path d="M202.4 13.1l1.1-.2v.4zM216.9 12.9l1.1 .2-1.1 .2zM108.1 124.6l1.1-.2v.3zM140.6 124.4l1.1 .2-1.1 .1zM158 124.6l1.1-.2v.3zM216.4 124.4l1.1 .2-1.1 .1z" fill="#000" stroke="#000" stroke-width=".15"/>
<text font-size="2.1" x="228.4" y="183.6">COASTAL EMBANKMENT IMPROVEMENT PROJECT, PHASE-1</text>
<g font-size="1.9">
<text x="81.1" y="183.8">EMPLOYER:</text>
<text x="122.2" y="184.9">Sub Consultants: DEVCON, DPM, IWM</text>
<text x="122.2" y="182.7">CONSULTANT: Royal Haskoning DHV</text>
<text x="174" y="183.7">CONTRACTOR : The First Engineering Bureau of Henan</text>
<text x="189" y="185.9">Water Conservancy,China</text>
<text x="136.2" y="187.1">AND DHI</text>
<text x="253" y="186.4">POLDER-35/1</text>
<text x="249.6" y="196.1">Design Of Embankment Cross Sections</text>
</g>
<g font-size="1.8">
<text x="117.1" y="16.4">C/S</text>
<text x="184.4" y="15.8">R/S</text>
<text x="182.8" y="19.6">Fill Area=60.02㎡</text>
<text x="117" y="75.2">C/S</text>
<text x="184.3" y="74.6">R/S</text>
<text x="182.8" y="78.4">Fill Area=45.26㎡</text>
<text x="116.9" y="127.8">C/S</text>
<text x="182.7" y="131">Fill Area=52.27㎡</text>
<text x="184.2" y="127.2">R/S</text>
<text x="124.4" y="190.5">APPROVED BY</text>
<text x="163.4" y="190.4">DRAWN BY</text>
<text x="195.7" y="190.4">REVIEWED BY</text>
<text x="226.3" y="190.1">LOCATION:</text>
<text x="249.6" y="190.1">KM.00+020 TO 00+114</text>
<text x="226.4" y="195.7">DESCRIPTION:</text>
<text x="84.4" y="198.3">BWDB</text>
<text x="123.9" y="202.5">PAUL ZWETSLOOT</text>
<text x="165.2" y="202.7">CAO YA</text>
<text x="197.5" y="203.1">ZHAO LEI</text>
<text x="226.4" y="202.4">DRAWING NO:</text>
<text x="277.6" y="202.9">REVISION : 00</text>
<text x="226.3" y="207.1">DATE:</text>
</g>
<g font-size="1.7">
<text x="241.8" y="202.4">CEIP-Embkt/pBag/P-4/36</text>
<text x="244.3" y="207.2">October, 2016</text>
<text x="261.1" y="207">Scale -1:200</text>
<text x="277.3" y="207.2">SHEET NO:</text>
</g>
<g font-size="1.6">
<text x="69.5" y="202.2">BANGLADESH WATER DEVELOPMENT BOARD</text>
<text x="70.6" y="206.7">OFFICE OF THE PROJECT DIRECTOR,CEIP-1</text>
</g>
<g font-size="1.5">
<text x="51.6" y="16.5">6</text>
<text x="123.3" y="12.7">9,43</text>
<text x="137.2" y="15.6">6.00</text>
<text x="149.1" y="12.7">4,5</text>
<text x="178.4" y="12.7">12,18</text>
<text x="208.8" y="12.7">4,29</text>
<text x="258.7" y="16.5">6</text>
<text x="51.6" y="23.8">4</text>
<text x="51.6" y="20.1">5</text>
<text x="133.7" y="19.7" transform="rotate(-26 133.7 19.7)">1:2</text>
<text x="166.9" y="18.5" transform="rotate(19 166.9 18.5)">1:3</text>
<text x="258.7" y="23.8">4</text>
<text x="258.7" y="20.1">5</text>
<text x="51.6" y="27.4">3</text>
<text x="208.7" y="29.2">1:1</text>
<text x="258.7" y="27.4">3</text>
<text x="51.6" y="34.7">1</text>
<text x="51.6" y="31">2</text>
<text x="103" y="32.8">1.29</text>
<text x="220.3" y="30.4">1.94</text>
<text x="258.7" y="34.7">1</text>
<text x="258.7" y="31">2</text>
<text x="51.1" y="41.9">-1</text>
<text x="51.6" y="38.3">0</text>
<text x="258.7" y="41.9">-1</text>
<text x="38.1" y="44.6">DATUM</text>
<text x="51.1" y="44.9">-2</text>
<text x="258.7" y="45.5">-2</text>
<text x="38.1" y="48.1">EXISTING LEVEL (m)</text>
<text x="38.1" y="53.3">DISTANCE (m)</text>
<text x="56" y="49.6" transform="rotate(-90 56 49.6)">1.175</text>
<text x="103.4" y="49.6" transform="rotate(-90 103.4 49.6)">1.253</text>
<text x="124.5" y="49.6" transform="rotate(-90 124.5 49.6)">1.402</text>
<text x="131.2" y="49.6" transform="rotate(-90 131.2 49.6)">1.756</text>
<text x="142.3" y="49.6" transform="rotate(-90 142.3 49.6)">2.072</text>
<text x="148.7" y="49.6" transform="rotate(-90 148.7 49.6)">3.492</text>
<text x="150.6" y="49.6" transform="rotate(-90 150.6 49.6)">3.275</text>
<text x="158.7" y="49.6" transform="rotate(-90 158.7 49.6)">2.337</text>
<text x="171.6" y="49.6" transform="rotate(-90 171.6 49.6)">2.300</text>
<text x="199.8" y="49.6" transform="rotate(-90 199.8 49.6)">1.252</text>
<text x="218.9" y="49.6" transform="rotate(-90 218.9 49.6)">1.941</text>
<text x="256.2" y="49.6" transform="rotate(-90 256.2 49.6)">0.957</text>
<text x="38.1" y="57.7">0+020.00</text>
<text x="56" y="55.1" transform="rotate(-90 56 55.1)">26.08</text>
<text x="103.4" y="55.1" transform="rotate(-90 103.4 55.1)">13.00</text>
<text x="124.5" y="54.3" transform="rotate(-90 124.5 54.3)">7.19</text>
<text x="131.2" y="54.3" transform="rotate(-90 131.2 54.3)">5.35</text>
<text x="142.3" y="54.3" transform="rotate(-90 142.3 54.3)">2.29</text>
<text x="148.7" y="54.3" transform="rotate(-90 148.7 54.3)">0.53</text>
<text x="150.6" y="54.3" transform="rotate(-90 150.6 54.3)">0.00</text>
<text x="158.7" y="54.3" transform="rotate(-90 158.7 54.3)">2.25</text>
<text x="171.6" y="54.3" transform="rotate(-90 171.6 54.3)">5.78</text>
<text x="199.8" y="55.1" transform="rotate(-90 199.8 55.1)">13.55</text>
<text x="218.9" y="55.1" transform="rotate(-90 218.9 55.1)">18.81</text>
<text x="256.2" y="55.1" transform="rotate(-90 256.2 55.1)">29.09</text>
<text x="124.2" y="71.5">8,87</text>
<text x="148.9" y="71.5">4,5</text>
<text x="178.3" y="71.5">12,19</text>
<text x="62.6" y="75.3">6</text>
<text x="137.1" y="74.5">6.00</text>
<text x="166.8" y="77.3" transform="rotate(18 166.8 77.3)">1:3</text>
<text x="226.9" y="75.3">6</text>
<text x="62.6" y="82.6">4</text>
<text x="62.6" y="78.9">5</text>
<text x="133.6" y="78.5" transform="rotate(-27 133.6 78.5)">1:2</text>
<text x="226.9" y="82.6">4</text>
<text x="226.9" y="78.9">5</text>
<text x="62.6" y="89.8">2</text>
<text x="62.6" y="86.2">3</text>
<text x="204.3" y="89.2">1.94</text>
<text x="226.9" y="89.8">2</text>
<text x="226.9" y="86.2">3</text>
<text x="62.6" y="93.5">1</text>
<text x="104.9" y="90.5">1.56</text>
<text x="226.9" y="93.5">1</text>
<text x="62.1" y="100.7">-1</text>
<text x="62.6" y="97.1">0</text>
<text x="226.9" y="100.7">-1</text>
<text x="49.2" y="106.9">EXISTING LEVEL (m)</text>
<text x="49.2" y="103.4">DATUM</text>
<text x="62.1" y="103.6">-2</text>
<text x="226.9" y="104.3">-2</text>
<text x="49.2" y="112.1">DISTANCE (m)</text>
<text x="67" y="113.9" transform="rotate(-90 67 113.9)">23.00</text>
<text x="67" y="108.4" transform="rotate(-90 67 108.4)">1.503</text>
<text x="107.9" y="113.9" transform="rotate(-90 107.9 113.9)">11.74</text>
<text x="107.9" y="108.4" transform="rotate(-90 107.9 108.4)">1.567</text>
<text x="137.8" y="113.1" transform="rotate(-90 137.8 113.1)">3.50</text>
<text x="137.8" y="108.4" transform="rotate(-90 137.8 108.4)">1.515</text>
<text x="143.3" y="113.1" transform="rotate(-90 143.3 113.1)">2.00</text>
<text x="143.3" y="108.4" transform="rotate(-90 143.3 108.4)">2.066</text>
<text x="150.1" y="113.1" transform="rotate(-90 150.1 113.1)">0.11</text>
<text x="150.1" y="108.4" transform="rotate(-90 150.1 108.4)">2.643</text>
<text x="157.9" y="113.1" transform="rotate(-90 157.9 113.1)">2.03</text>
<text x="157.9" y="108.4" transform="rotate(-90 157.9 108.4)">3.703</text>
<text x="166.1" y="113.1" transform="rotate(-90 166.1 113.1)">4.29</text>
<text x="166.1" y="108.4" transform="rotate(-90 166.1 108.4)">3.919</text>
<text x="173.7" y="113.1" transform="rotate(-90 173.7 113.1)">6.40</text>
<text x="173.7" y="108.4" transform="rotate(-90 173.7 108.4)">3.682</text>
<text x="189.5" y="113.9" transform="rotate(-90 189.5 113.9)">10.75</text>
<text x="189.5" y="108.4" transform="rotate(-90 189.5 108.4)">2.436</text>
<text x="205.1" y="113.9" transform="rotate(-90 205.1 113.9)">15.02</text>
<text x="205.1" y="108.4" transform="rotate(-90 205.1 108.4)">1.858</text>
<text x="224.5" y="113.9" transform="rotate(-90 224.5 113.9)">20.38</text>
<text x="224.5" y="108.4" transform="rotate(-90 224.5 108.4)">0.592</text>
<text x="49.2" y="116.5">0+063.00</text>
<text x="123.4" y="124.1">9,26</text>
<text x="148.8" y="124.1">4,5</text>
<text x="185.8" y="124.1">16,37</text>
<text x="76" y="131.6">5</text>
<text x="77.4" y="128.3" transform="rotate(-90 77.4 128.3)">6</text>
<text x="133.6" y="131.1" transform="rotate(-26 133.6 131.1)">1:2</text>
<text x="137" y="127.1">6.00</text>
<text x="166.7" y="129.9" transform="rotate(19 166.7 129.9)">1:3</text>
<text x="232.7" y="131.6">5</text>
<text x="233.3" y="127.4" transform="rotate(-90 233.3 127.4)">6</text>
<text x="76" y="135.2">4</text>
<text x="232.7" y="135.2">4</text>
<text x="76" y="142.5">2</text>
<text x="76" y="138.8">3</text>
<text x="103.4" y="143.9">1.37</text>
<text x="232.7" y="142.5">2</text>
<text x="232.7" y="138.8">3</text>
<text x="76" y="149.7">0</text>
<text x="76" y="146.1">1</text>
<text x="219.4" y="146.9">0.54</text>
<text x="232.7" y="146.1">1</text>
<text x="75.5" y="153.4">-1</text>
<text x="232.7" y="153.4">-1</text>
<text x="62.6" y="159.6">EXISTING LEVEL (m)</text>
<text x="62.6" y="156.1">DATUM</text>
<text x="75.5" y="156.3">-2</text>
<text x="80.4" y="161.1" transform="rotate(-90 80.4 161.1)">1.299</text>
<text x="138.7" y="161.1" transform="rotate(-90 138.7 161.1)">1.445</text>
<text x="143.5" y="161.1" transform="rotate(-90 143.5 161.1)">1.864</text>
<text x="149.9" y="161.1" transform="rotate(-90 149.9 161.1)">2.325</text>
<text x="159.5" y="161.1" transform="rotate(-90 159.5 161.1)">3.773</text>
<text x="167.1" y="161.1" transform="rotate(-90 167.1 161.1)">3.713</text>
<text x="174" y="161.1" transform="rotate(-90 174 161.1)">3.704</text>
<text x="184.3" y="161.1" transform="rotate(-90 184.3 161.1)">2.751</text>
<text x="200.3" y="161.1" transform="rotate(-90 200.3 161.1)">1.166</text>
<text x="217.5" y="161.1" transform="rotate(-90 217.5 161.1)">0.544</text>
<text x="230.3" y="161.1" transform="rotate(-90 230.3 161.1)">0.544</text>
<text x="232.7" y="157">-2</text>
<text x="62.6" y="164.7">DISTANCE (m)</text>
<text x="80.4" y="166.6" transform="rotate(-90 80.4 166.6)">19.29</text>
<text x="138.7" y="165.8" transform="rotate(-90 138.7 165.8)">3.22</text>
<text x="143.5" y="165.8" transform="rotate(-90 143.5 165.8)">1.92</text>
<text x="149.9" y="165.8" transform="rotate(-90 149.9 165.8)">0.13</text>
<text x="159.5" y="165.8" transform="rotate(-90 159.5 165.8)">2.50</text>
<text x="167.1" y="165.8" transform="rotate(-90 167.1 165.8)">4.59</text>
<text x="174" y="165.8" transform="rotate(-90 174 165.8)">6.50</text>
<text x="184.3" y="165.8" transform="rotate(-90 184.3 165.8)">9.34</text>
<text x="200.3" y="166.6" transform="rotate(-90 200.3 166.6)">13.75</text>
<text x="217.5" y="166.6" transform="rotate(-90 217.5 166.6)">18.47</text>
<text x="230.3" y="166.6" transform="rotate(-90 230.3 166.6)">22.00</text>
<text x="62.6" y="169.1">0+114.00</text>
<text x="119.6" y="207.2">CONSTRUCTION RESIDENT ENGINEER</text>
<text x="162.3" y="207.2">DESIGN ENGINEER</text>
<text x="194.1" y="207.2">PROJECT MANAGER</text>
</g>
</svg>
